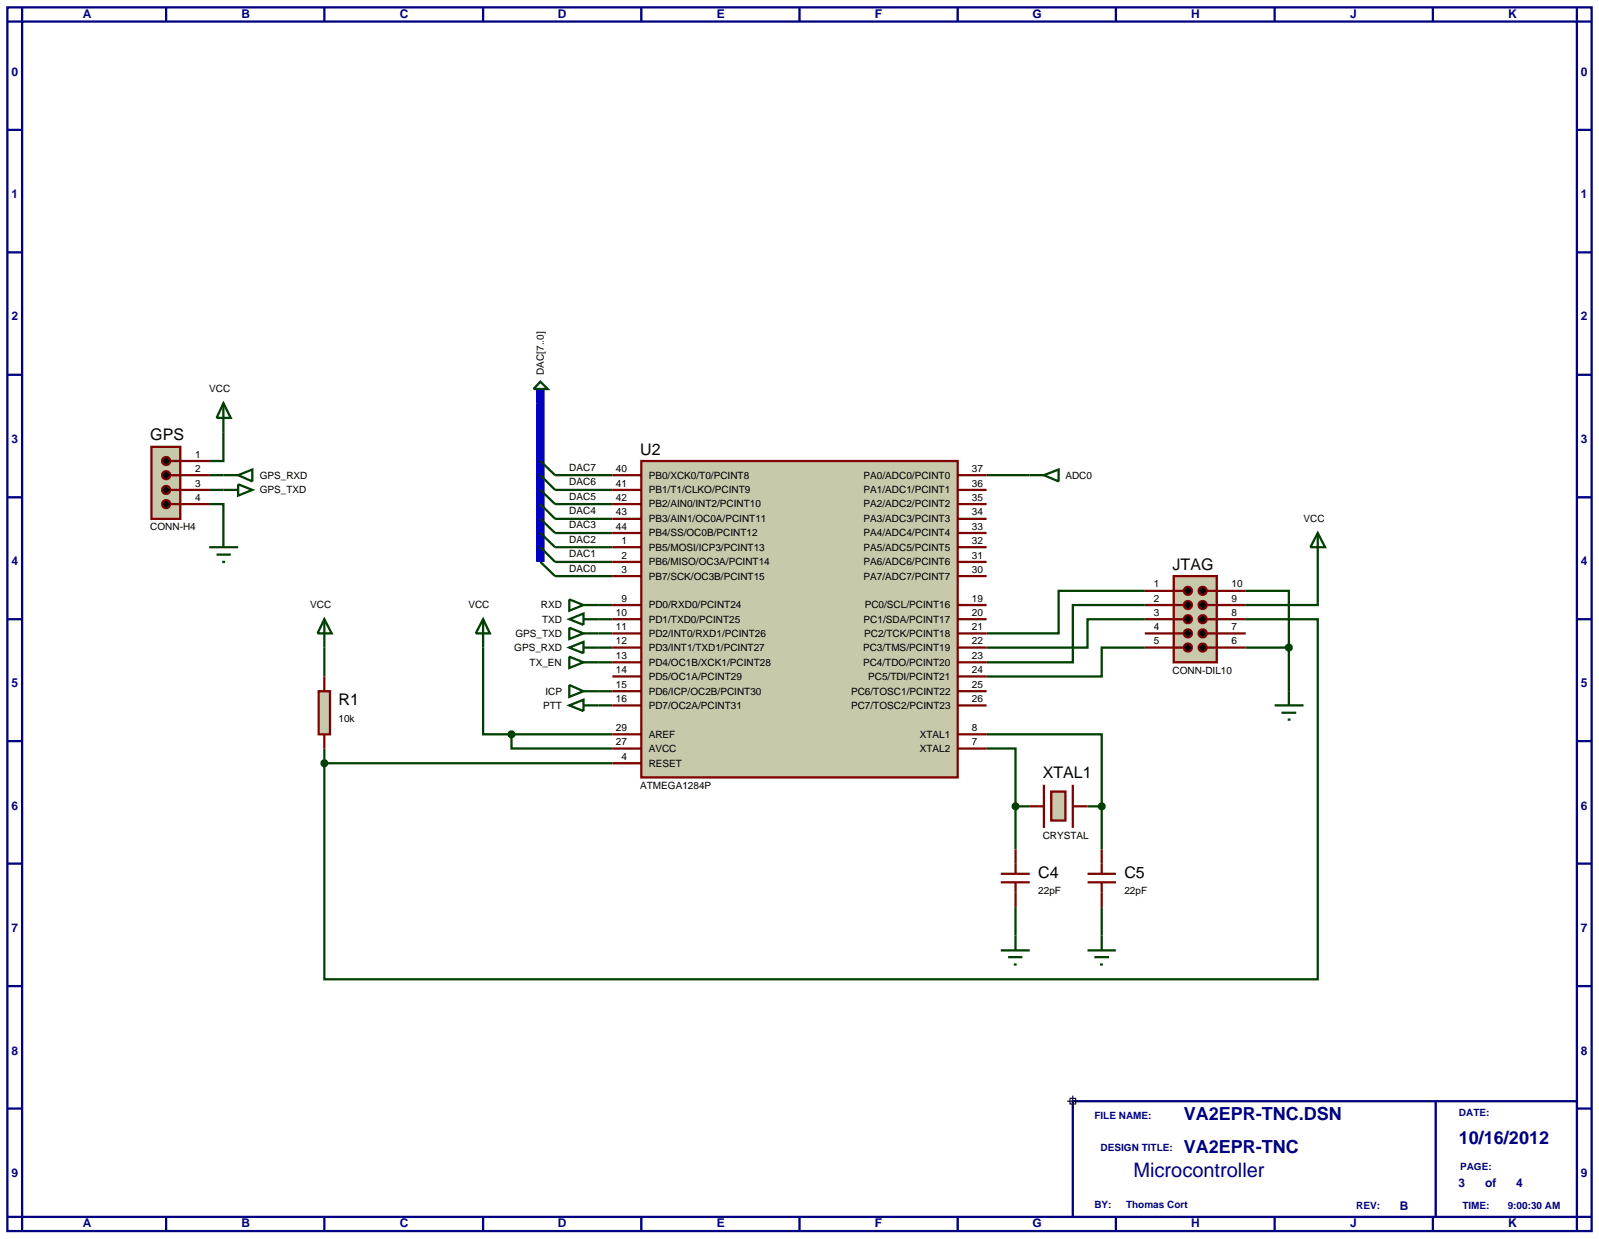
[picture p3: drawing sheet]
<svg xmlns="http://www.w3.org/2000/svg" width="282mm" height="218mm" viewBox="0 0 282 218" stroke-linecap="round" stroke-linejoin="round" font-family="sans-serif">
<g fill="none" stroke="#000080" stroke-width=".4">
<path d="M1.3 1.3h279.4v215.8h-279.4zM3.9 3.8h274.2v210.8h-274.2zM3.9 1.3v2.5h-2.6M29.3 1.3v2.5M57.2 1.3v2.5M85.2 1.3v2.5M113.1 1.3v2.5M141 1.3v2.5M168.9 1.3v2.5M196.8 1.3v2.5M224.8 1.3v2.5M252.7 1.3v2.5"/>
<path d="M278.1 1.3v2.5h2.6M1.3 22.9h2.6M278.1 22.9h2.6M1.3 44.5h2.6M278.1 44.5h2.6M1.3 66.1h2.6M278.1 66.1h2.6M1.3 87.7h2.6M278.1 87.7h2.6M1.3 109.2h2.6M278.1 109.2h2.6M1.3 130.7h2.6"/>
<path d="M278.1 130.7h2.6M1.3 152.3h2.6M278.1 152.3h2.6M1.3 173.9h2.6M278.1 173.9h2.6M1.3 195.5h2.6M278.1 195.5h2.6M1.3 214.6h2.6v2.5M29.3 214.6v2.5M57.2 214.6v2.5M85.2 214.6v2.5M113.1 214.6v2.5"/>
<path d="M141 214.6v2.5M168.9 214.6v2.5M196.8 214.6v2.5M224.8 214.6v2.5M252.7 214.6v2.5M280.7 214.6h-2.6v2.5"/>
</g>
<path d="M189.2 194.2h88.9v20.4h-88.9z" fill="#fff" stroke="#000080" stroke-width=".4"/>
<path d="M253.2 194.2v20.4" fill="none" stroke="#000080" stroke-width=".4"/>
<path d="M188.2 194.2h2M188.7 193.7h1v1h-1zM189.2 193.2v2.1" fill="none" stroke="#000040" stroke-width=".2"/>
<path d="M95.3 71.1v28" fill="none" stroke="#0000c0" stroke-width="1.5" stroke-linecap="butt"/>
<g fill="none" stroke="#004000" stroke-width=".4">
<path d="M39.4 76.2v5.1h-2.5M36.9 88.9h2.5v5.1M36.9 83.8h2.5M36.9 86.4h2.5M97.9 83.8h10.1M97.9 86.4h10.1M97.9 88.9h10.1M97.9 91.5h10.1M97.9 94h10.1M97.9 96.5h10.1M97.9 99.1h10.1M174 83.8h7.6"/>
<path d="M232.4 99.1v7.6h-12.7M57.2 114.2v5.1M85.2 114.2v15.3h5M97.9 101.6h10.1M105.5 114.2h2.5M105.5 106.7h2.5M105.5 109.2h2.5M105.5 111.7h2.5M105.5 116.8h2.5M201.9 104.2h-15.2v7.5h-12.7M201.9 106.7h-12.7v10.1h-15.2M201.9 109.2h-10.1v5h-17.8"/>
<path d="M201.9 114.2h-7.6v5.1h-20.3M219.7 104.2h7.6v10M219.7 109.2h12.7v63.5h-175.2v-38.1M219.7 114.2h7.6M227.3 114.2v7.7M57.2 132v2.6M57.2 134.6h50.8M90.2 129.5v2.5h17.8M90.2 129.5h17.8M105.5 121.9h2.5M105.5 124.4h2.5M174 132h5.1v10.2"/>
<path d="M174 129.5h20.3v12.7M179.1 142.2h2.5M179.1 142.2v7.6M179.1 160v5M191.8 142.2h2.5M194.3 142.2v7.6M194.3 160v5"/>
</g>
<path d="M113.1 81.3h55.8v55.8h-55.8z" fill="#c8c8aa" stroke="#800000" stroke-width=".4"/>
<g fill="none" stroke="#800000" stroke-width=".4">
<path d="M108 99.1h5.1M108 96.5h5.1M108 94h5.1M108 91.5h5.1M108 88.9h5.1M108 86.4h5.1M108 83.8h5.1M168.9 99.1h5.1M168.9 96.5h5.1M168.9 94h5.1M168.9 91.5h5.1M168.9 88.9h5.1"/>
<path d="M168.9 86.4h5.1M168.9 83.8h5.1M108 119.3h5.1M108 116.8h5.1M108 114.2h5.1M108 111.7h5.1M108 109.2h5.1M108 106.7h5.1M108 101.6h5.1M168.9 119.3h5.1M168.9 116.8h5.1M168.9 114.2h5.1"/>
<path d="M168.9 111.7h5.1M168.9 109.2h5.1M168.9 106.7h5.1M168.9 101.6h5.1M108 121.9h5.1M108 132h5.1M108 129.5h5.1M108 124.4h5.1M108 134.6h5.1M168.9 121.9h5.1M168.9 132h5.1M168.9 129.5h5.1"/>
<path d="M168.9 124.4h5.1M184.1 138.4v7.6M189.2 138.4v7.6"/>
</g>
<path d="M185.4 139.6h2.5v5.1h-2.5z" fill="#c8c8aa" stroke="#800000" stroke-width=".4"/>
<path d="M176.5 155.6h5.1M176.5 154.1h5.1M179.1 149.8v4.3M179.1 155.6v4.4M181.6 142.2h2.5M189.2 142.2h2.6M191.8 155.6h5M191.8 154.1h5M194.3 149.8v4.3M194.3 155.6v4.4" fill="none" stroke="#800000" stroke-width=".4"/>
<path d="M178.8 141.8l.3-.1-.5 .5zM179.1 141.7l.4 .2 .1 .3zM179.6 142.2l-.2 .4-.3 .1zM178.6 142.2l.5 .5-.3-.1z" fill="#004000" stroke="#004000" stroke-width=".4"/>
<path d="M179.1 141.7l.5 .5-.5 .5-.5-.5z" fill="#004000"/>
<path d="M194 141.8l.3-.1-.5 .5zM194.3 141.7l.4 .2 .1 .3zM194.3 142.7l.5-.5-.2 .4zM193.8 142.2l.5 .5-.3-.1z" fill="#004000" stroke="#004000" stroke-width=".4"/>
<path d="M194.3 141.7l.5 .5-.5 .5-.5-.5z" fill="#004000"/>
<path d="M176.5 167.6h5.1M177.8 168.8h2.5M178.8 170.1h.5M179.1 165v2.6M191.8 167.6h5M193 168.8h2.6M194 170.1h.5M194.3 165v2.6" fill="none" stroke="#004000" stroke-width=".4"/>
<path d="M207 101.6h7.6v15.2h-7.6z" fill="#c8c8aa" stroke="#800000" stroke-width=".4"/>
<path d="M201.9 104.2h6.9M201.9 106.7h6.9M201.9 109.2h6.9M201.9 111.7h6.9M201.9 114.2h6.9M212.8 104.2h6.9M212.8 106.7h6.9M212.8 109.2h6.9M212.8 111.7h6.9M212.8 114.2h6.9" fill="none" stroke="#800000" stroke-width=".4"/>
<g fill="#000" stroke="#800000" stroke-width=".4">
<path d="M209 103.7l.5-.2-.7 .7zM209.5 103.5a.68 .68 0 0 1 .7 .7zM209.5 104.9l.7-.7a.68 .68 0 0 1-.7 .7zM208.8 104.2l.7 .7a.68 .68 0 0 1-.7-.7z"/>
<path d="M209 106.2l.5-.2-.7 .7zM209.5 106a.68 .68 0 0 1 .7 .7zM209.5 107.4l.7-.7a.68 .68 0 0 1-.7 .7zM208.8 106.7l.7 .7a.68 .68 0 0 1-.7-.7z"/>
<path d="M209 108.7l.5-.2-.7 .7zM209.5 108.5a.68 .68 0 0 1 .7 .7zM209.5 109.9l.7-.7a.68 .68 0 0 1-.7 .7zM208.8 109.2l.7 .7a.68 .68 0 0 1-.7-.7z"/>
<path d="M209 111.2l.5-.2-.7 .7zM209.5 111a.68 .68 0 0 1 .7 .7zM209.5 112.4l.7-.7a.68 .68 0 0 1-.7 .7zM208.8 111.7l.7 .7a.68 .68 0 0 1-.7-.7z"/>
<path d="M209 113.7l.5-.2-.7 .7zM209.5 113.5a.68 .68 0 0 1 .7 .7zM209.5 114.9l.7-.7a.68 .68 0 0 1-.7 .7zM208.8 114.2l.7 .7a.68 .68 0 0 1-.7-.7z"/>
<path d="M211.6 103.7l.5-.2-.7 .7zM212.1 103.5a.68 .68 0 0 1 .7 .7zM212.1 104.9l.7-.7a.68 .68 0 0 1-.7 .7zM211.4 104.2l.7 .7a.68 .68 0 0 1-.7-.7z"/>
<path d="M211.6 106.2l.5-.2-.7 .7zM212.1 106a.68 .68 0 0 1 .7 .7zM212.1 107.4l.7-.7a.68 .68 0 0 1-.7 .7zM211.4 106.7l.7 .7a.68 .68 0 0 1-.7-.7z"/>
<path d="M211.6 108.7l.5-.2-.7 .7zM212.1 108.5a.68 .68 0 0 1 .7 .7zM212.1 109.9l.7-.7a.68 .68 0 0 1-.7 .7zM211.4 109.2l.7 .7a.68 .68 0 0 1-.7-.7z"/>
<path d="M211.6 111.2l.5-.2-.7 .7zM212.1 111a.68 .68 0 0 1 .7 .7zM212.1 112.4l.7-.7a.68 .68 0 0 1-.7 .7zM211.4 111.7l.7 .7a.68 .68 0 0 1-.7-.7z"/>
<path d="M211.6 113.7l.5-.2-.7 .7zM212.1 113.5a.68 .68 0 0 1 .7 .7zM212.8 114.2a.68 .68 0 0 1-.7 .7zM211.4 114.2l.7 .7a.68 .68 0 0 1-.7-.7z"/>
</g>
<path d="M209.5 103.5l.7 .7-.7 .7-.7-.7zM209.5 106l.7 .7-.7 .7-.7-.7zM209.5 108.5l.7 .7-.7 .7-.7-.7zM209.5 111l.7 .7-.7 .7-.7-.7zM209.5 113.5l.7 .7-.7 .7-.7-.7zM211.4 104.2l.7-.7 .7 .7-.7 .7zM212.1 106l.7 .7-.7 .7-.7-.7zM211.4 109.2l.7-.7 .7 .7-.7 .7zM211.4 111.7l.7-.7 .7 .7-.7 .7zM211.4 114.2l.7-.7 .7 .7-.7 .7z" fill="#000"/>
<path d="M224.8 124.4h5.1M226 125.7h2.6M227.1 126.9h.5M227.3 121.9v2.5" fill="none" stroke="#004000" stroke-width=".4"/>
<path d="M227 113.8l.3-.1-.5 .5zM227.3 113.7l.4 .2 .1 .3zM227.8 114.2l-.1 .3-.4 .2zM226.8 114.2l.5 .5-.4-.2z" fill="#004000" stroke="#004000" stroke-width=".4"/>
<path d="M227.3 113.7l.5 .5-.5 .5-.5-.5z" fill="#004000"/>
<path d="M232.4 94l1.3 2.5h-2.6zM232.4 94v5.1M57.2 109.2l1.3 2.5h-2.5zM57.2 109.2v5" fill="none" stroke="#004000" stroke-width=".4"/>
<path d="M56.2 121.9h2v7.6h-2z" fill="#c8c8aa" stroke="#800000" stroke-width=".4"/>
<path d="M57.2 119.3v2.6M57.2 129.5v2.5" fill="none" stroke="#800000" stroke-width=".4"/>
<path d="M56.8 134.3l.4-.2-.5 .5zM57.2 134.1l.4 .2 .1 .3zM57.7 134.6l-.1 .3-.4 .2zM56.7 134.6l.5 .5-.3-.1z" fill="#004000" stroke="#004000" stroke-width=".4"/>
<path d="M56.7 134.6l.5-.5 .5 .5-.5 .5z" fill="#004000"/>
<path d="M85.2 109.2l1.2 2.5h-2.5zM85.2 109.2v5" fill="none" stroke="#004000" stroke-width=".4"/>
<path d="M89.9 129.1l.3-.1-.5 .5zM90.2 129l.4 .2 .1 .3zM90.7 129.5l-.2 .4-.3 .1zM89.7 129.5l.5 .5-.4-.2z" fill="#004000" stroke="#004000" stroke-width=".4"/>
<path d="M90.2 129l.5 .5-.5 .5-.5-.5z" fill="#004000"/>
<g fill="none" stroke="#004000" stroke-width=".4">
<path d="M95.3 67.3l1.3 1.3h-2.5zM95.3 81.3l2.6 2.5M95.3 83.8l2.6 2.6M95.3 86.4l2.6 2.5M95.3 88.9l2.6 2.6M95.3 91.5l2.6 2.5M95.3 94l2.6 2.5M95.3 96.5l2.6 2.6M95.3 99.1l2.6 2.5M100.4 105.7l2.5 1-2.5 1zM100.4 109.2l2.5-1v2zM102.9 106.7h2.6"/>
<path d="M102.9 109.2h2.6M100.4 120.8l2.5 1.1-2.5 1zM100.4 124.4l2.5-1v2zM102.9 121.9h2.6M102.9 124.4h2.6"/>
</g>
<path d="M95.3 68.6v2.5" fill="none" stroke="#0000c0" stroke-width="1.5" stroke-linecap="butt"/>
<path d="M26.7 78.8h5.1v12.7h-5.1z" fill="#c8c8aa" stroke="#800000" stroke-width=".4"/>
<path d="M30.1 81.3h6.8M30.1 83.8h6.8M30.1 86.4h6.8M30.1 88.9h6.8" fill="none" stroke="#800000" stroke-width=".4"/>
<g fill="#000" stroke="#800000" stroke-width=".4">
<path d="M28.8 83.3l.5-.2-.7 .7zM29.3 83.1a.68 .68 0 0 1 .7 .7zM30 83.8a.68 .68 0 0 1-.7 .7zM28.6 83.8l.7 .7a.68 .68 0 0 1-.7-.7z"/>
<path d="M28.8 85.9l.5-.2-.7 .7zM29.3 85.7a.68 .68 0 0 1 .7 .7zM30 86.4a.68 .68 0 0 1-.7 .7zM28.6 86.4l.7 .7a.68 .68 0 0 1-.7-.7z"/>
<path d="M28.8 88.4l.5-.2-.7 .7zM29.3 88.2a.68 .68 0 0 1 .7 .7zM30 88.9a.68 .68 0 0 1-.7 .7zM28.6 88.9l.7 .7a.68 .68 0 0 1-.7-.7z"/>
<path d="M28.8 80.8l.5-.2-.7 .7zM29.3 80.6a.68 .68 0 0 1 .7 .7zM30 81.3a.68 .68 0 0 1-.7 .7zM28.6 81.3l.7 .7a.68 .68 0 0 1-.7-.7z"/>
</g>
<path d="M29.3 83.1l.7 .7-.7 .7-.7-.7zM29.3 85.7l.7 .7-.7 .7-.7-.7zM29.3 88.2l.7 .7-.7 .7-.7-.7zM29.3 80.6l.7 .7-.7 .7-.7-.7z" fill="#000"/>
<g fill="none" stroke="#004000" stroke-width=".4">
<path d="M39.4 71.1l1.3 2.6h-2.5zM39.4 71.1v5.1M36.9 96.5h5.1M38.2 97.8h2.5M39.2 99.1h.5M39.4 94v2.5M39.4 83.8h2.6M39.4 86.4h2.6M42 83.8l2.5-1v2.1zM42 85.4l2.5 1-2.5 1zM181.6 83.8h2.5M184.1 83.8l2.6-1v2.1z"/>
<path d="M100.4 114.2l2.5-1v2zM100.4 110.7l2.5 1-2.5 1zM100.4 115.8l2.5 1-2.5 1zM102.9 114.2h2.6M102.9 111.7h2.6M102.9 116.8h2.6"/>
</g>
<text font-size="3.5" fill="#000080" x="199.9" y="207.6">Microcontroller</text>
<g font-size="3.2" fill="#000080">
<text x="208.8" y="197.6">VA2EPR-TNC.DSN</text>
<text x="208.8" y="203.4">VA2EPR-TNC</text>
<text x="257.3" y="201.7">10/16/2012</text>
</g>
<g font-size="2.8">
<text x="26.5" y="77.7">GPS</text>
<text x="112.9" y="80.2">U2</text>
<text x="206.8" y="100.5">JTAG</text>
<text x="59.7" y="124.4">R1</text>
<text x="183.9" y="137.3">XTAL1</text>
<text x="183.1" y="154.9">C4</text>
<text x="198.3" y="154.9">C5</text>
</g>
<g font-size="2.1" fill="#000080">
<text x="14.6" y="3.2">A</text>
<text x="42.6" y="3.2">B</text>
<text x="70.5" y="3.2">C</text>
<text x="98.4" y="3.2">D</text>
<text x="126.4" y="3.2">E</text>
<text x="154.3" y="3.2">F</text>
<text x="182.1" y="3.2">G</text>
<text x="210.1" y="3.2">H</text>
<text x="238.1" y="3.2">J</text>
<text x="266" y="3.2">K</text>
<text x="2" y="13.3">0</text>
<text x="278.8" y="13.3">0</text>
<text x="2" y="34.9">1</text>
<text x="278.8" y="34.9">1</text>
<text x="2" y="56.5">2</text>
<text x="278.8" y="56.5">2</text>
<text x="2" y="78.1">3</text>
<text x="278.8" y="78.1">3</text>
<text x="2" y="99.7">4</text>
<text x="278.8" y="99.7">4</text>
<text x="2" y="121.2">5</text>
<text x="278.8" y="121.2">5</text>
<text x="2" y="142.8">6</text>
<text x="278.8" y="142.8">6</text>
<text x="2" y="164.4">7</text>
<text x="278.8" y="164.4">7</text>
<text x="2" y="186">8</text>
<text x="278.8" y="186">8</text>
<text x="2" y="207.5">9</text>
<text x="257.2" y="209.3">3</text>
<text x="261.9" y="209.3">of</text>
<text x="267.4" y="209.3">4</text>
<text x="278.8" y="207.5">9</text>
<text x="246.9" y="213.3">B</text>
<text x="14.6" y="216.4">A</text>
<text x="42.6" y="216.4">B</text>
<text x="70.5" y="216.4">C</text>
<text x="98.4" y="216.4">D</text>
<text x="126.4" y="216.4">E</text>
<text x="154.3" y="216.4">F</text>
<text x="182.1" y="216.4">G</text>
<text x="210.1" y="216.4">H</text>
<text x="238.1" y="216.4">J</text>
<text x="266" y="216.4">K</text>
</g>
<g font-size="1.8">
<text x="36.9" y="69.2">VCC</text>
<text x="95.9" y="66.1" transform="rotate(-90 95.9 66.1)">DAC[7..0]</text>
<text x="34.4" y="80.7">1</text>
<text x="34.4" y="83.2">2</text>
<text x="100.4" y="83">DAC7</text>
<text x="108.6" y="83.2">40</text>
<text x="171.4" y="83.2">37</text>
<text x="34.4" y="85.8">3</text>
<text x="34.4" y="88.3">4</text>
<text x="45.8" y="84.4">GPS_RXD</text>
<text x="45.8" y="87">GPS_TXD</text>
<text x="100.4" y="85.6">DAC6</text>
<text x="100.4" y="88.1">DAC5</text>
<text x="108.6" y="88.3">42</text>
<text x="108.6" y="85.8">41</text>
<text x="114.4" y="89.5">PB2/AIN0/INT2/PCINT10</text>
<text x="114.4" y="87">PB1/T1/CLKO/PCINT9</text>
<text x="114.4" y="84.4">PB0/XCK0/T0/PCINT8</text>
<text x="152.3" y="89.5">PA2/ADC2/PCINT2</text>
<text x="152.3" y="87">PA1/ADC1/PCINT1</text>
<text x="152.3" y="84.4">PA0/ADC0/PCINT0</text>
<text x="171.4" y="88.3">35</text>
<text x="171.4" y="85.8">36</text>
<text x="187.9" y="84.4">ADC0</text>
<text x="26.5" y="93.5">CONN-H4</text>
<text x="100.4" y="90.7">DAC4</text>
<text x="100.4" y="93.2">DAC3</text>
<text x="100.4" y="95.7">DAC2</text>
<text x="108.6" y="93.4">44</text>
<text x="108.6" y="90.9">43</text>
<text x="109.6" y="95.9">1</text>
<text x="114.4" y="94.6">PB4/SS/OC0B/PCINT12</text>
<text x="114.4" y="92.1">PB3/AIN1/OC0A/PCINT11</text>
<text x="152.3" y="94.6">PA4/ADC4/PCINT4</text>
<text x="152.3" y="92.1">PA3/ADC3/PCINT3</text>
<text x="171.4" y="95.9">32</text>
<text x="171.4" y="93.4">33</text>
<text x="171.4" y="90.9">34</text>
<text x="229.9" y="92.1">VCC</text>
<text x="100.4" y="98.3">DAC1</text>
<text x="100.4" y="100.8">DAC0</text>
<text x="109.6" y="98.5">2</text>
<text x="109.6" y="101">3</text>
<text x="114.4" y="99.7">PB6/MISO/OC3A/PCINT14</text>
<text x="114.4" y="97.1">PB5/MOSI/ICP3/PCINT13</text>
<text x="152.3" y="99.7">PA6/ADC6/PCINT6</text>
<text x="152.3" y="97.1">PA5/ADC5/PCINT5</text>
<text x="171.4" y="98.5">31</text>
<text x="171.4" y="101">30</text>
<text x="54.7" y="107.3">VCC</text>
<text x="82.6" y="107.3">VCC</text>
<text x="95.4" y="107.3">RXD</text>
<text x="109.6" y="106.1">9</text>
<text x="114.4" y="102.2">PB7/SCK/OC3B/PCINT15</text>
<text x="114.4" y="107.3">PD0/RXD0/PCINT24</text>
<text x="152.3" y="102.2">PA7/ADC7/PCINT7</text>
<text x="152.5" y="107.3">PC0/SCL/PCINT16</text>
<text x="171.4" y="106.1">19</text>
<text x="203.5" y="103.6">1</text>
<text x="203.5" y="106.1">2</text>
<text x="217.2" y="103.6">10</text>
<text x="217.2" y="106.1">9</text>
<text x="90.9" y="112.3">GPS_TXD</text>
<text x="95.6" y="109.8">TXD</text>
<text x="108.6" y="113.6">12</text>
<text x="108.6" y="111.1">11</text>
<text x="108.6" y="108.6">10</text>
<text x="114.4" y="112.3">PD2/INT0/RXD1/PCINT26</text>
<text x="114.4" y="109.8">PD1/TXD0/PCINT25</text>
<text x="152.3" y="109.8">PC1/SDA/PCINT17</text>
<text x="152.4" y="112.3">PC2/TCK/PCINT18</text>
<text x="171.4" y="113.6">22</text>
<text x="171.4" y="111.1">21</text>
<text x="171.4" y="108.6">20</text>
<text x="203.5" y="108.6">3</text>
<text x="203.5" y="111.1">4</text>
<text x="203.5" y="113.6">5</text>
<text x="217.2" y="108.6">8</text>
<text x="217.2" y="111.1">7</text>
<text x="217.2" y="113.6">6</text>
<text x="90.7" y="114.8">GPS_RXD</text>
<text x="93.4" y="117.4">TX_EN</text>
<text x="108.6" y="118.7">14</text>
<text x="108.6" y="116.2">13</text>
<text x="114.4" y="119.9">PD5/OC1A/PCINT29</text>
<text x="114.4" y="117.4">PD4/OC1B/XCK1/PCINT28</text>
<text x="114.4" y="114.8">PD3/INT1/TXD1/PCINT27</text>
<text x="152.2" y="117.4">PC4/TDO/PCINT20</text>
<text x="152.2" y="114.8">PC3/TMS/PCINT19</text>
<text x="153.1" y="119.9">PC5/TDI/PCINT21</text>
<text x="171.4" y="118.7">24</text>
<text x="171.4" y="116.2">23</text>
<text x="206.8" y="118.8">CONN-DIL10</text>
<text x="95.8" y="125">PTT</text>
<text x="96.2" y="122.5">ICP</text>
<text x="108.6" y="121.3">15</text>
<text x="108.6" y="123.8">16</text>
<text x="114.4" y="122.5">PD6/ICP/OC2B/PCINT30</text>
<text x="114.4" y="125">PD7/OC2A/PCINT31</text>
<text x="150.1" y="122.5">PC6/TOSC1/PCINT22</text>
<text x="150.1" y="125">PC7/TOSC2/PCINT23</text>
<text x="171.4" y="121.3">25</text>
<text x="171.4" y="123.8">26</text>
<text x="59.7" y="127.3">10k</text>
<text x="108.6" y="131.4">27</text>
<text x="108.6" y="128.9">29</text>
<text x="114.4" y="130.1">AREF</text>
<text x="162.2" y="130.1">XTAL1</text>
<text x="171.4" y="128.9">8</text>
<text x="171.4" y="131.4">7</text>
<text x="109.6" y="134">4</text>
<text x="114.4" y="132.6">AVCC</text>
<text x="114.4" y="135.2">RESET</text>
<text x="162.2" y="132.6">XTAL2</text>
<text x="112.9" y="139.1">ATMEGA1284P</text>
<text x="183.9" y="148">CRYSTAL</text>
<text x="183.1" y="157.7">22pF</text>
<text x="198.3" y="157.7">22pF</text>
</g>
<g font-size="1.8" fill="#000080">
<text x="193" y="197.4">FILE NAME:</text>
<text x="257.3" y="196.9">DATE:</text>
<text x="194.1" y="202.9">DESIGN TITLE:</text>
<text x="257.5" y="206.3">PAGE:</text>
<text x="193" y="213.1">BY:</text>
<text x="198.6" y="213.1">Thomas Cort</text>
<text x="239.2" y="213.3">REV:</text>
<text x="257.9" y="213.3">TIME:</text>
<text x="265.9" y="213.3">9:00:30 AM</text>
</g>
</svg>
